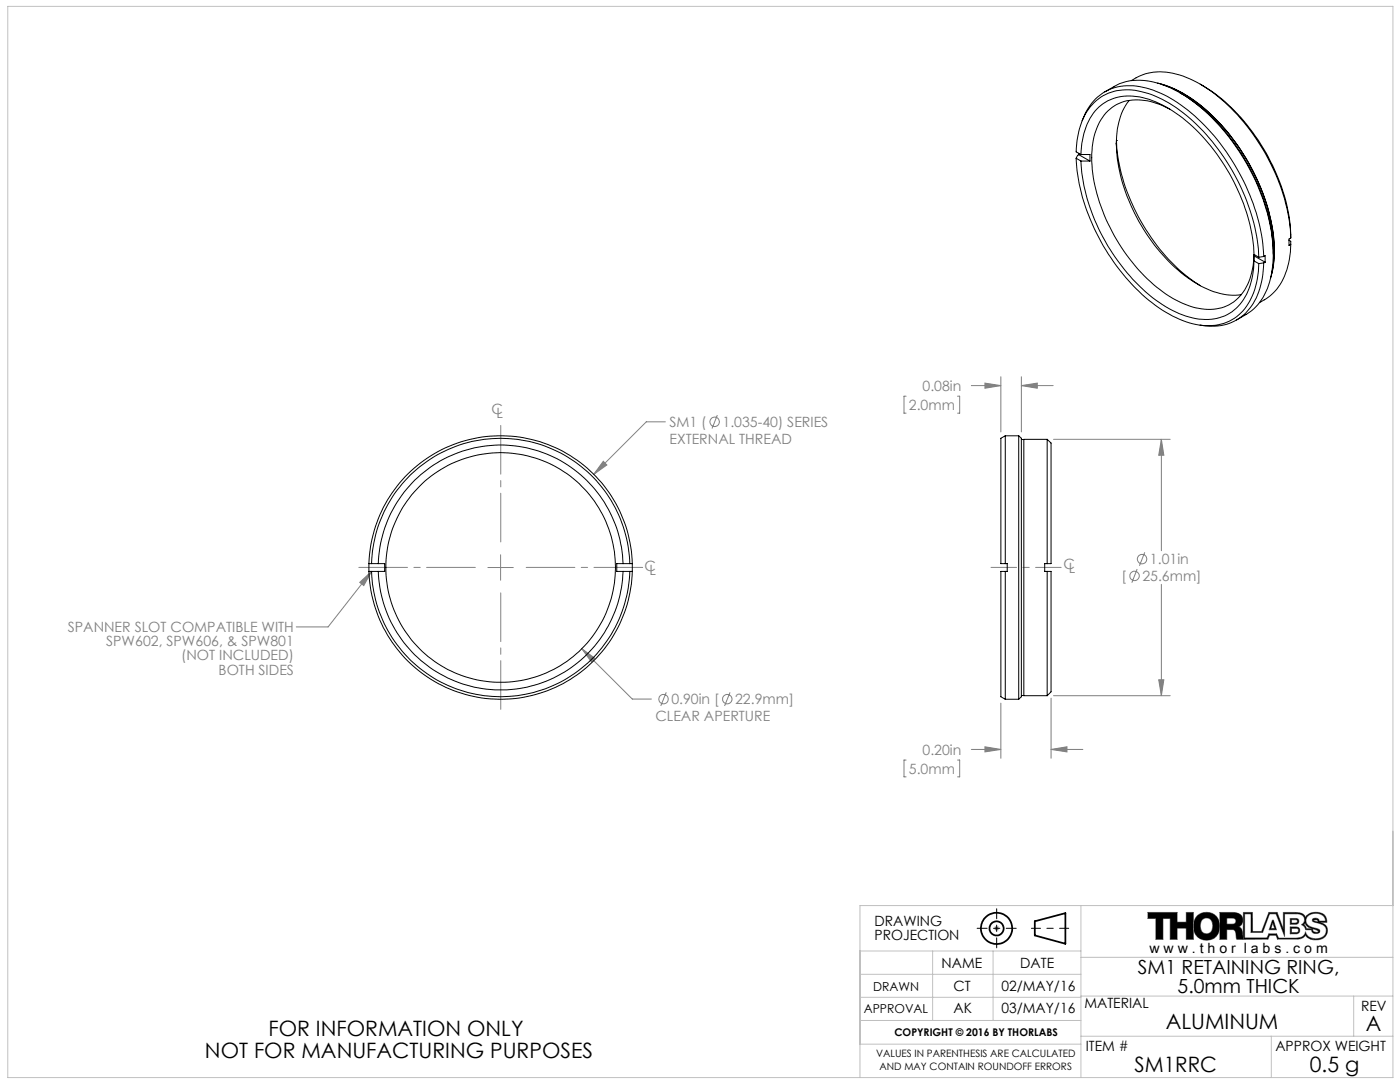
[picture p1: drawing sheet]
<svg xmlns="http://www.w3.org/2000/svg" width="279mm" height="216mm" viewBox="0 0 279 216" stroke-linecap="round" stroke-linejoin="round" font-family="sans-serif">
<g fill="none" stroke="#000" stroke-width=".35">
<path d="M206.5 183.8l6.1-1.6v6.1l-6.1-1.6z"/>
<circle cx="198.9" cy="185.2" r="3.1"/>
<circle cx="198.9" cy="185.2" r="1.4"/>
</g>
<g fill="none" stroke="#808080" stroke-width=".2">
<path d="M180.8 79.1h-.4v3.3h.4M191.1 79.1h.4v3.3h-.4M193.9 76.9h5.8M196.6 76.4l3.1 .5-3.1 .6zM199.7 75.2v11M203.8 76.9l3.2-.5v1.1zM203.8 75.2v11M203.8 76.9h6.4M120.4 92l.7 .8-2.6 1.9zM132.8 84.2h-3.8l-10.5 10.5M143.2 82.8l-1.1 2.7M210.3 87.7h23.2"/>
<path d="M231.8 87.7l.5 3.1h-1.1zM231.8 87.7v22.2M71.8 116.2l2.4-2.2-1.6 2.8zM74.2 114l-8.7 11.1h-6.4M97.4 113.2h5M99.9 110.7v5.1M226.9 113.6l-1 2.7M228.5 110.2l-1.1 2.7M231.8 116.6v22.2M116.1 129.4l2.6 1.9-.7 .7zM116.1 129.4l10.1 10.1h3.8M133 138.1l-1.1 2.8"/>
<path d="M145.7 138.1l-1.1 2.8M209.8 139.3v12M210.3 138.8h23.2M231.2 135.6h1.1l-.5 3.2zM180.8 151.7h-.4v3.3h.4M191.1 151.7h.4v3.3h-.4M193.9 149.5h5.8M196.6 149l3.1 .5-3.1 .5zM199.7 140.3v11M209.8 149.5l3.1-.5v1zM209.8 149.5h6.3M198.4 185.2h1"/>
<path d="M198.5 184.9l.7 .7M198.9 184.7v1M199.2 184.9l-.7 .7M229.1 182.1h5.8v1.9h1.8v-1.9h1.5v5.3h-1.5v-2.2h-1.8v2.2h-1.4v-4.1h-1.4v4.1h-1.4v-4.1h-1.6zM239 182.7a2.76 2.76 0 0 1 4.4 1.5 2.76 2.76 0 0 1-3.3 3.3 2.95 2.95 0 0 1-1.1-4.8zM239.9 183.5a1.21 1.21 0 0 1 1.3-.3 1.21 1.21 0 0 1 .8 1.1 1.49 1.49 0 0 1-1.2 2 1.69 1.69 0 0 1-.9-2.8zM244.8 183.2h1.2a.61 .61 0 0 1 .7 .6 .61 .61 0 0 1-.7 .6h-1.2zM247.2 184.9a1.46 1.46 0 0 0 .8-1.6 1.46 1.46 0 0 0-1.3-1.2h-3.2v5.3h1.3v-1.9h1.3a1.71 1.71 0 0 1 .6 1.7l.1 .2h1.3M247.2 184.9a2.41 2.41 0 0 1 .9 2.2v.3M247.2 184.9h.1M248.4 182.4h1.3v3.7h2.3l1.4-3.7h1.3l1.7 4.4v-4.4h2.2a1.26 1.26 0 0 1 1.4 .3 1.26 1.26 0 0 1 .1 1.5l-.4 .3a1.2 1.2 0 0 1 .9 1h1.2a.86 .86 0 0 0 .7 .8 .86 .86 0 0 0 .9-.5l-.1-.3a5.9 5.9 0 0 1-2.5-1.2 1.4 1.4 0 0 1 1.3-2 1.84 1.84 0 0 1 2.4 1.5h-1.2a.73 .73 0 0 0-.6-.6 .73 .73 0 0 0-.8 .4l.1 .3a5.7 5.7 0 0 1 2.5 1.1 1.59 1.59 0 0 1-1.5 2.3 2.11 2.11 0 0 1-2.5-1.4 1.54 1.54 0 0 1-1.8 1.3h-3.5l-.4-.9h-1.6l-.3 .8h-4.5zM253.9 183.6h.2l.6 1.9h-1.4z"/>
<path d="M254 184.1l.4 1.2h-.8zM257.5 183.3h1.1a.58 .58 0 0 1 .6 .6 .58 .58 0 0 1-.6 .5h-1.1zM257.5 185h1.2a.69 .69 0 0 1 .7 .6 .69 .69 0 0 1-.7 .7h-1.2zM257.7 183.5h.8a.34 .34 0 0 1 .4 .4 .34 .34 0 0 1-.4 .3h-.8zM257.7 185.2h1a.43 .43 0 0 1 .5 .5 .43 .43 0 0 1-.5 .4h-1zM260.5 184.1a1.57 1.57 0 0 0 1.4 1.2h-1.2l-.5-.8zM262 185.3l1.1 .5a.61 .61 0 0 1-.7 .3 .61 .61 0 0 1-.4-.6zM262.1 183.6a.52 .52 0 0 1 .9 .4zM263.3 184h.1M263.3 184h1.5a1.84 1.84 0 0 0-2.2-2l-1.2 .3-.9 .8a1.76 1.76 0 0 0-2.1-1h-2.3v3.3l-1.2-3.3h-1.7l-1.4 3.8h-1.8l-.1-3.8h-1.8v5.3M263.3 184a1.73 1.73 0 0 1 1.6 1.8 1.73 1.73 0 0 1-1.7 1.7 2.51 2.51 0 0 1-2.7-1 1.59 1.59 0 0 1-1.6 .9h-3.9l-.3-.8h-1.3l-.4 .8h-4.9"/>
<circle cx="142.6" cy="84.2" r=".95"/>
<circle cx="226.4" cy="114.9" r=".94"/>
<circle cx="227.9" cy="111.6" r=".94"/>
<circle cx="132.4" cy="139.5" r=".94"/>
<circle cx="145.1" cy="139.5" r=".94"/>
</g>
<path d="M205.8 185.2h7.5" fill="none" stroke="#000" stroke-width=".2" stroke-dasharray="15.2 1.3 1.3 1.3" stroke-dashoffset="13.4"/>
<path d="M195 185.2h7.8M198.9 181.3v7.8" fill="none" stroke="#000" stroke-width=".2" stroke-dasharray="15.2 1.3 1.3 1.3" stroke-dashoffset="13.2"/>
<g fill="none" stroke="#c0c0c0" stroke-width=".2">
<path d="M1.6 1.3h276.4v213.7h-276.4zM171.6 189.8h44.1M171.6 199h44.1M171.6 194.4h44.1M186.1 189.8v13.8M198.2 189.8v13.8M215.7 198.8h62.3M215.7 180.7v34.3M215.7 191h62.3M270.2 198.8v8M278 180.7h-106.4v34.3M171.6 203.6h44.1"/>
<path d="M171.6 208.4h44.1M215.7 206.8h62.3M253.7 206.8v8.2"/>
</g>
<path d="M240 183.5a1.27 1.27 0 0 1 1.5-.2 1.27 1.27 0 0 1 .5 1.4 1.28 1.28 0 0 1-.6 1.5 1.28 1.28 0 0 1-1.5-.3 2.12 2.12 0 0 1 .1-2.4zM239 182.7a2.83 2.83 0 0 0-.6 3.4 2.83 2.83 0 0 0 3.2 1.4 2.79 2.79 0 0 0 1.7-3.7 2.79 2.79 0 0 0-3.7-1.5zM229.1 182.1h5.8v1.9h1.8v-1.9h1.5v5.3h-1.5v-2.2h-1.8v2.2h-1.4v-4.1h-1.4v4.1h-1.4v-4.1h-1.6zM243.5 182.1h2.7a1.53 1.53 0 0 1 1.7 .9 1.53 1.53 0 0 1-.7 1.9l.5 .4 .2 .3 .2 1.8h-1.3l-.2-1.4-.5-.5h-1.3v1.9h-1.3zM244.8 183.2v1.2h1.4l.4-.4v-.5l-.3-.3zM262.1 183.6h.5a.24 .24 0 0 1 .3 0 .24 .24 0 0 1 0 .3l-.6-.1zM260.5 184.1a1.57 1.57 0 0 0 1.4 1.2h-1.2l-.2-.5a.4 .4 0 0 1 0-.7zM248.1 182.1v5.3h4.9l.4-.8h1.3l.3 .8h3.9a1.64 1.64 0 0 0 1.6-.9 2.71 2.71 0 0 0 3.7 .6 1.66 1.66 0 0 0 .7-1.9 1.66 1.66 0 0 0-1.6-1.2h1.5a1.88 1.88 0 0 0-2.4-2 2.15 2.15 0 0 0-1.9 1.1v-.2a1.84 1.84 0 0 0-2.1-.8h-2.3v3.3l-1.2-3.3h-1.7l-1.4 3.8h-1.8l-.1-3.8zM248.4 182.4h1.3v3.7h2.3l1.4-3.7h1.3l1.7 4.4v-4.4h2.2a1.32 1.32 0 0 1 1.7 1.3l-.1 .4-.5 .4 .2 .1a1.14 1.14 0 0 1 .7 .9h1.2v.4a.85 .85 0 0 0 .9 .4 .85 .85 0 0 0 .7-.6l-.2-.3-.6-.2a2.02 2.02 0 0 1-1.9-1.3 1.53 1.53 0 0 1 1.7-1.7 1.7 1.7 0 0 1 2.1 1.6h-1.2l-.2-.4-.5-.2-.5 .1-.2 .2a.43 .43 0 0 0 .1 .4 .43 .43 0 0 0 .5 .1l.3 .1a1.75 1.75 0 0 1 1.9 1.5 1.83 1.83 0 0 1-2.4 1.7 1.75 1.75 0 0 1-1.8-1.4 1.54 1.54 0 0 1-1.8 1.3h-3.5l-.4-.9h-1.6l-.3 .8h-4.5zM262 185.3l.6 .2a.34 .34 0 0 1 .4 .5l-.4 .1-.4-.2-.2-.2zM253.9 183.6l-.6 1.9h1.4l-.6-1.9zM254 184.1l.4 1.2h-.8zM257.5 183.3h1.4l.3 .3v.5l-.5 .3h-1.2zM257.7 183.5v.7h1l.2-.3-.1-.3zM257.5 185h1.6l.3 .5-.1 .6-.5 .2h-1.3zM257.7 185.2v.9h1.1l.4-.3v-.3l-.3-.3z" fill-rule="evenodd" fill="#000"/>
<path d="M94.9 113.2h-23.3M99.9 108.1v-23.2M99.9 118.3v23.2M105 113.2h23.3" fill="none" stroke="#808080" stroke-width=".2" stroke-dasharray="15.2 1.3 1.3 1.3" stroke-dashoffset="5.5"/>
<path d="M211.8 113.2h-14" fill="none" stroke="#808080" stroke-width=".2" stroke-dasharray="15.2 1.3 1.3 1.3" stroke-dashoffset="10.1"/>
<g fill="#808080">
<path d="M71.8 116.2l2.4-2.2-1.6 2.8z"/>
<path d="M120.4 92l-1.9 2.7 2.6-1.9zM116.1 129.4l1.9 2.6 .7-.7zM196.6 76.4l3.1 .5-3.1 .6zM203.8 76.9l3.2-.5v1.1zM196.6 149l3.1 .5-3.1 .5zM209.8 149.5l3.1-.5v1zM231.8 87.7l.5 3.1h-1.1zM231.2 135.6h1.1l-.5 3.2z"/>
</g>
<g fill="none" stroke="#000" stroke-width=".2">
<path d="M220.5 18.3l1.9-1a11.7 11.7 0 0 1 10.5 0 32.9 32.9 0 0 1 13.8 12.1 39.1 39.1 0 0 1 7.4 21.8 14.5 14.5 0 0 1-3.9 10.4l-1.4 1.1-2 1.2M225.8 16.1a11.2 11.2 0 0 1 10.9-.6 32.7 32.7 0 0 1 14.4 12.8 37.7 37.7 0 0 1 6.5 19.2M231 16.6a25.5 25.5 0 0 1 12.4 8 40.9 40.9 0 0 1 10.9 24.2 18.2 18.2 0 0 1-.8 6.8M231.8 16.8a27.9 27.9 0 0 1 13.1 9.4 40.4 40.4 0 0 1 9.4 23 19.7 19.7 0 0 1-.6 5.7M235.5 18.6a38.6 38.6 0 0 1 15.5 18.2 34.7 34.7 0 0 1 3.1 13.9M239.5 16.8a38 38 0 0 1 16 19.7 32.3 32.3 0 0 1 2.1 11M214.8 31.6a40.8 40.8 0 0 0 10.5 24.5 25.7 25.7 0 0 0 13.5 8.7 9.6 9.6 0 0 0 11.6-7.1l.5-2.1 .3-3M214.8 31.6l.9 .5M215.3 30.6v.3M215.3 30.9l-.2 .1-.3 .6M215.3 30.9l2.2 1.2M215.7 30.8l-.9-.5a13.8 13.8 0 0 1 4-10.2 10.5 10.5 0 0 1 10.4-1.4 31.1 31.1 0 0 1 14.5 11.9 39.8 39.8 0 0 1 7.5 20.7"/>
<path d="M215.7 30.8a13 13 0 0 1 4-9.8 9.6 9.6 0 0 1 9-1.4 27.5 27.5 0 0 1 13.6 10.4 38.1 38.1 0 0 1 8 20.8M215.7 30.8h1.8v1.3M215.7 32.1a38.7 38.7 0 0 0 15.6 28.2 15.2 15.2 0 0 0 11.5 3.2 9.4 9.4 0 0 0 7-7.8l.4-2.1 .1-1.5M215.7 32.1h1.8M216 24.1a9.7 9.7 0 0 1 12.1-6.7 26.8 26.8 0 0 1 13.6 9.1 42 42 0 0 1 10.5 23.8v.9M222.8 28v1.1v-.6M222.8 28a38.8 38.8 0 0 0 10.4 23.7 31 31 0 0 0 6.3 5.3M222.8 28h.1M225.4 20a14.8 14.8 0 0 0-2.5 11 36.7 36.7 0 0 0 14.8 24.9 14.7 14.7 0 0 0 10 2.9M233.5 21.8a12 12 0 0 0-9.7-1.4 9.1 9.1 0 0 0-5.5 6.9 26.5 26.5 0 0 0 2.1 15.6 35.7 35.7 0 0 0 13.7 16.6 12.7 12.7 0 0 0 10.2 1.7 9.3 9.3 0 0 0 5.6-7.5l.4-2.9M250.3 50.8v.2M250.3 50.8l.9 .5"/>
<path d="M250.3 51v1.1M250.3 51l2.2 1.3M250.3 52.1l.9 .5M252.2 52.5a13.5 13.5 0 0 1-4.4 10.7 10 10 0 0 1-8.3 1.7M252.2 51.2l.3-.2v1.3M252.2 51.2l-1 .1M252.2 52.5l-1 .1M252.5 52.3l-.3 .2M257.2 48l.4 .2v.6M257.6 47.5l-.4 .2v1.3l.4-.2M257.6 48.8a13.7 13.7 0 0 1-4.1 10.2l-2.1 1.4M200.6 87v25.5"/>
<path d="M200.6 87l-.9 .5v25h1.3v1.5h-1.3v25l.9 .5M200.6 87h2.7M203.3 87v52.5M203.3 87l.5 .5v51.5l-.5 .5M203.8 87.7h.5M209 87.7v24.8M209 87.7l.8 .7v24.1h-1.3v1.5h1.3v24l-.8 .8M209 87.7h-4.7v51.1M73.6 114a26.3 26.3 0 0 0 26.3 25.5 26.3 26.3 0 0 0 26.3-25.5M73.6 112.5h3.2v1.5h-3.2M73.6 112.5a26.3 26.3 0 0 1 26.3-25.5 26.3 26.3 0 0 1 26.3 25.5M73.6 112.5v1.5"/>
<path d="M74.2 114a25.8 25.8 0 0 0 25.7 25 25.8 25.8 0 0 0 25.8-25M74.2 112.5a25.8 25.8 0 0 1 25.7-25 25.8 25.8 0 0 1 25.8 25M75.5 112.5a24.4 24.4 0 0 1 24.4-23.7 24.4 24.4 0 0 1 24.5 23.7M75.5 114a24.4 24.4 0 0 0 24.4 23.7 24.4 24.4 0 0 0 24.5-23.7M126.2 112.5h-3.1v1.5h3.1M126.2 112.5v1.5M200.6 114v25.5M209 114v24.8M200.6 139.5h2.7M203.8 138.8h5.2"/>
<circle cx="99.9" cy="113.2" r="22.9"/>
</g>
<g font-size="4.2">
<text x="53.6" y="206.8">FOR INFORMATION ONLY</text>
<text x="232.6" y="205.3">ALUMINUM</text>
<text x="272.6" y="205.8">A</text>
<text x="40.9" y="211">NOT FOR MANUFACTURING PURPOSES</text>
<text x="226.4" y="213.9">SM1RRC</text>
<text x="261.4" y="213.9">0.5 g</text>
</g>
<g font-size="3.9">
<text x="227.1" y="194.3">SM1 RETAINING RING,</text>
<text x="235" y="198.2">5.0mm THICK</text>
</g>
<g font-size="2.8" fill="#808080">
<text x="98.1" y="82.7">C</text>
<text x="99.1" y="83.5">L</text>
<text x="181.4" y="81.8">2.0mm</text>
<text x="184.1" y="78">0.08in</text>
<text x="133.6" y="85.2">SM1 (</text>
<text x="133.6" y="88.6">EXTERNAL THREAD</text>
<text x="144.2" y="85.2">1.035-40) SERIES</text>
<text x="128.6" y="113.8">C</text>
<text x="212.3" y="113.6">C</text>
<text x="229.5" y="112.6">1.01in</text>
<text x="129.6" y="114.7">L</text>
<text x="213.3" y="114.4">L</text>
<text x="223.8" y="116">[</text>
<text x="228" y="116">25.6mm]</text>
<text x="13.5" y="126.1">SPANNER SLOT COMPATIBLE WITH</text>
<text x="21.2" y="129">SPW602, SPW606, &amp; SPW801</text>
<text x="36.2" y="131.8">(NOT INCLUDED)</text>
<text x="43.6" y="134.6">BOTH SIDES</text>
<text x="130.8" y="143.9">CLEAR APERTURE</text>
<text x="134" y="140.6">0.90in [</text>
<text x="146.7" y="140.6">22.9mm]</text>
<text x="181.4" y="154.4">5.0mm</text>
<text x="184.1" y="150.6">0.20in</text>
</g>
<g font-size="2.8">
<text x="174.5" y="184.8">DRAWING</text>
<text x="174.5" y="187.6">PROJECTION</text>
<text x="229.4" y="190.2">w w w . t h o r l a b s . c o m</text>
<text x="187.9" y="193.2">NAME</text>
<text x="190.3" y="197.7">CT</text>
<text x="199.9" y="197.7">02/MAY/16</text>
<text x="203.6" y="193.2">DATE</text>
<text x="190.3" y="202.2">AK</text>
<text x="199.9" y="202.2">03/MAY/16</text>
<text x="216.4" y="201.2">MATERIAL</text>
<text x="271.6" y="201.8">REV</text>
<text x="216.7" y="209.7">ITEM #</text>
<text x="254.5" y="209.7">APPROX WEIGHT</text>
</g>
<g font-size="2.5">
<text x="174.2" y="197.7">DRAWN</text>
<text x="172.4" y="202.2">APPROVAL</text>
</g>
<text font-size="2.1" x="178.5" y="206.8">COPYRIGHT © 2016 BY THORLABS</text>
<g font-size="2">
<text x="174.8" y="211">VALUES IN PARENTHESIS ARE CALCULATED</text>
<text x="175.5" y="213.5">AND MAY CONTAIN ROUNDOFF ERRORS</text>
</g>
</svg>
